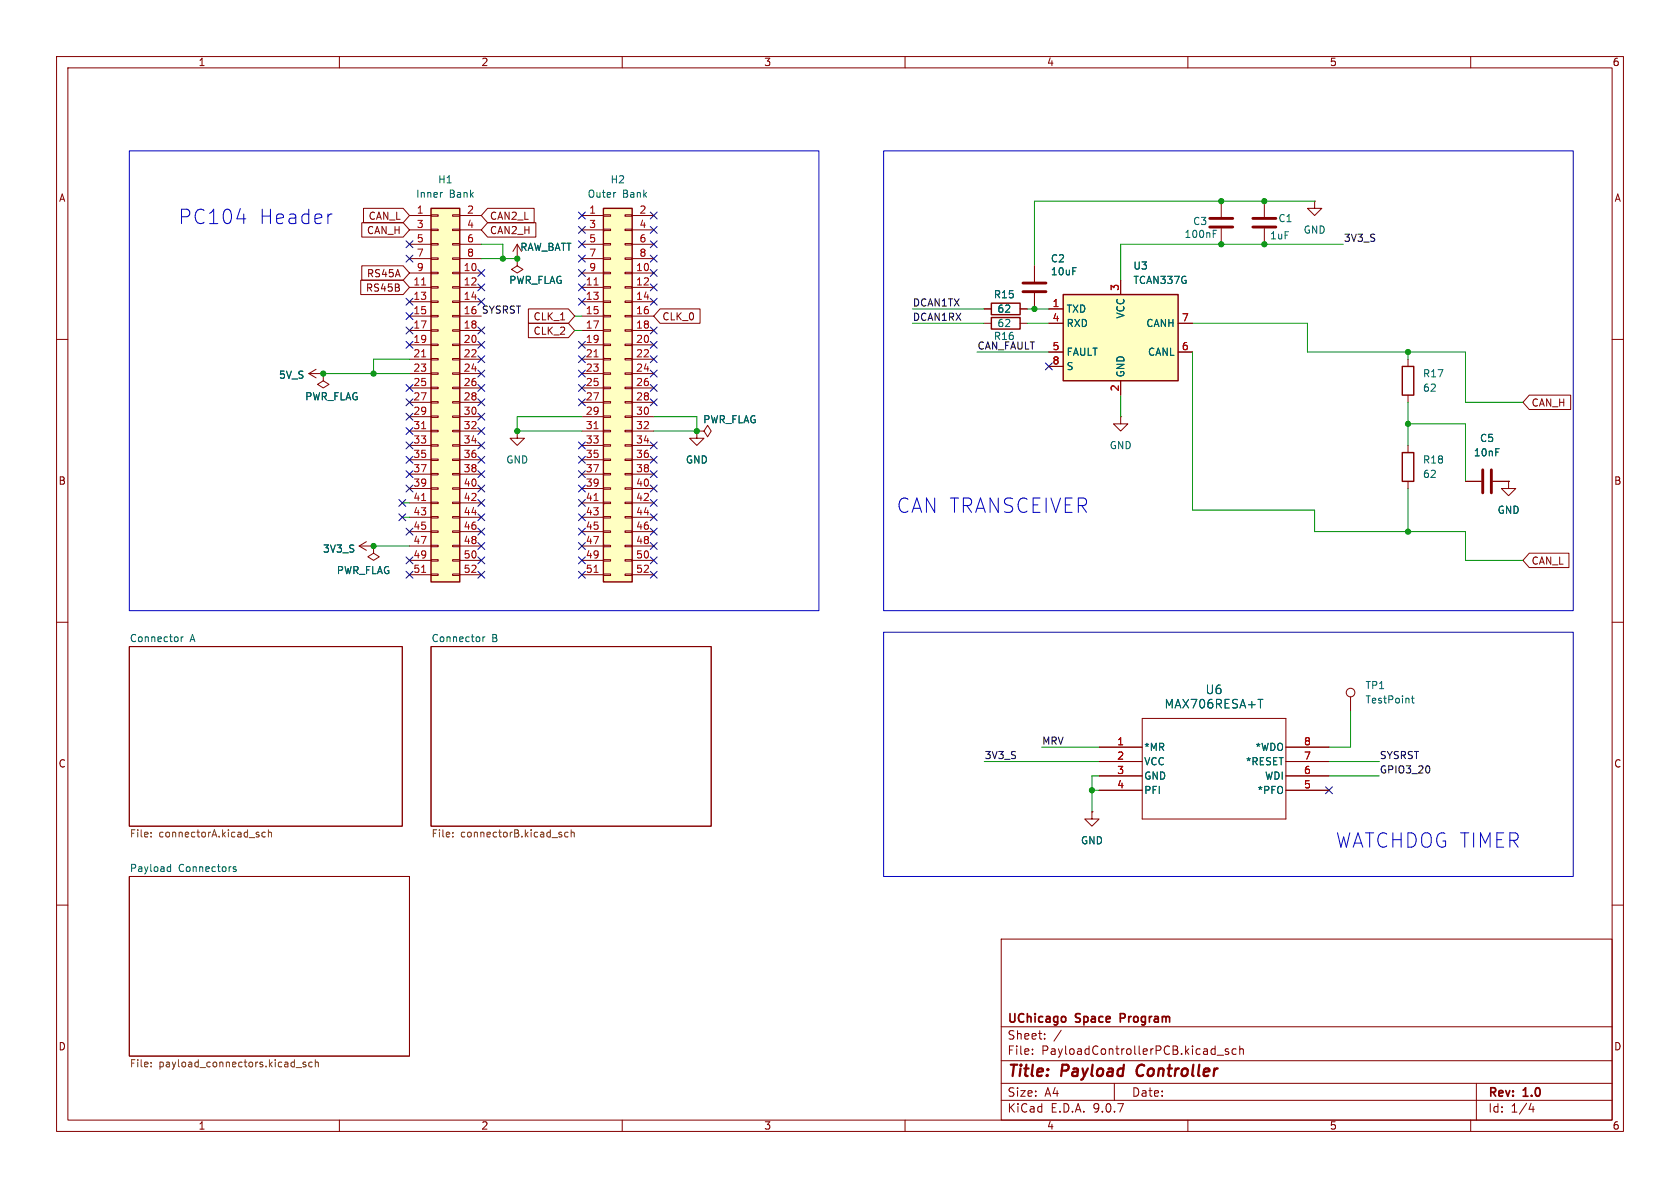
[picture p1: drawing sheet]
<svg xmlns="http://www.w3.org/2000/svg" width="297mm" height="210mm" viewBox="0 0 297 210" stroke-linecap="round" stroke-linejoin="round" font-family="sans-serif">
<g fill="none" stroke="#840000" stroke-width=".18">
<path d="M10 10h277v190h-277zM12 12h273v186h-273zM60 10v2M110 10v2M160 10v2M210 10v2M260 10v2M10 60h2M285 60h2M10 110h2M22.9 114.3h48.2v31.8h-48.2zM76.2 114.3h49.5v31.8h-49.5z"/>
<path d="M285 110h2M22.9 154.9h49.5v31.8h-49.5zM10 160h2M177 166h108v32h-108zM285 160h2M60 198v2M110 198v2M160 198v2M177 194.5h108M177 191.5h108M177 187.5h108M177 181.5h108"/>
<path d="M182.5 186.3v.1M182.5 185.5v.1M184.7 183.6v.1M184.7 182.8v.1M187.6 182.1l-1.3 2M197 191.5v3M210 198v2M215.2 186.5h1.1M217.2 185.5l-.4-.1-.2 .2 .1 .2 .5 .2v.3h-.6M218.5 185.5l-.4-.1-.3 .3v.4l.2 .2h.5M219.2 185.5l.2-.1 .3 .1 .1 .9M219.2 184.9v1.5"/>
<path d="M260 198v2M261 191.5v6.5M270.7 195l-.4 1.1h.9M271 195.6v1"/>
</g>
<path d="M201.2 188.5a1.27 1.27 0 0 0 0 1.6" fill="none" stroke="#840000" stroke-width=".4"/>
<path d="M198.1 180h.5M198.6 179.2h-.5v1.5" fill="none" stroke="#840000" stroke-width=".3"/>
<path d="M32 112.6v.8M32.4 112.6l-.4 .2M85.4 112.6v.8M85.7 112.6l-.3 .2M29.7 154h.5M29.7 153.3h.5M30.2 152.8v1.3M41.7 153.3l-.3-.1-.2 .2 .1 .2 .4 .1v.3h-.5" fill="none" stroke="#006464" stroke-width=".18"/>
<g fill="none" stroke="#725600" stroke-width=".18">
<path d="M26.7 147.8v.2M26.7 147.2v.1M46.9 147.2l-.4-.1-.2 .3 .1 .5h.5M47.5 147.2l.1-.1 .3 .1 .1 .8M47.5 146.7v1.3M80 147.8v.2M80 147.2v.1M99.2 147.5l.1 .2-.1 .3M99.2 147.1l.1 .1M100.4 147.2l-.3-.1-.3 .3 .1 .5h.5M101 147.2l.2-.1 .3 .1v.8M101 146.7v1.3"/>
<path d="M26.7 187.8v.1M26.7 188.5v.1M52.4 188.7h.9M54 187.8h-.3l-.1 .1v.2l.4 .1v.3h-.4M55.2 187.8h-.4l-.2 .2 .1 .5h.5M55.7 187.9l.2-.1h.3l.1 .8M55.7 187.3v1.3"/>
</g>
<path d="M188 52.1h20.3v15.2h-20.3z" fill="#ffffc2"/>
<path d="M175.3 56.1h5v2.1h-5zM188 52.1h20.3v15.2h-20.3zM247.9 80h2v5.1h-2z" fill="none" stroke="#840000" stroke-width=".25"/>
<g fill="none" stroke="#840000" stroke-width=".18">
<path d="M215.9 35.6v2.8M174 57.2h1.3M180.3 57.2h1.3M185.4 54.6h2.6M185.4 57.2h2.6M198.1 49.5v2.6M208.3 57.2h2.5M215.9 40.4v2.8M54.6 66l1.3 .8M54.6 66h2.5M55.9 65.3l-1.3 .7M57.1 66h.1"/>
<path d="M185.4 62.2h2.6M185.4 64.8h2.6M198.1 73.7v1.2h1.3l-1.3 1.3-1.3-1.3h1.3M198.1 73.7h.1M198.1 67.3v2.6M208.3 62.2h2.5M248.9 78.7v1.3M248.9 85.1v1.3"/>
</g>
<path d="M213.9 38.6h4M213.9 40.1h4" fill="none" stroke="#840000" stroke-width=".51"/>
<path d="M214.5 41.3h.4M214.5 40.7h.6" fill="none" stroke="#006464" stroke-width=".18"/>
<path d="M106.7 36.8h5.1v66.1h-5.1z" fill="#ffffc2"/>
<path d="M106.7 36.8h5.1v66.1h-5.1z" fill="none" stroke="#840000" stroke-width=".25"/>
<g fill="none" stroke="#840000" stroke-width=".18">
<path d="M102.9 38.1h3.8M106.7 38h1.2v.2h-1.2zM110.5 38h1.3v.2h-1.3zM111.8 38.1h3.8M102.9 40.6h3.8M102.9 43.2h3.8M102.9 45.7h3.8M102.9 48.3h3.8M102.9 50.8h3.8M102.9 53.3h3.8M102.9 55.9h3.8M102.9 58.4h3.8"/>
<path d="M106.7 40.5h1.2v.3h-1.2zM106.7 43.1h1.2v.2h-1.2zM106.7 45.6h1.2v.2h-1.2zM106.7 48.1h1.2v.3h-1.2zM106.7 50.7h1.2v.2h-1.2zM106.7 53.2h1.2v.3h-1.2zM106.7 55.8h1.2v.2h-1.2zM106.7 58.3h1.2v.2h-1.2zM110.5 40.5h1.3v.3h-1.3zM110.5 43.1h1.3v.2h-1.3zM110.5 45.6h1.3v.2h-1.3zM110.5 48.1h1.3v.3h-1.3z"/>
<path d="M110.5 50.7h1.3v.2h-1.3zM110.5 53.2h1.3v.3h-1.3zM110.5 55.8h1.3v.2h-1.3zM110.5 58.3h1.3v.2h-1.3zM111.8 40.6h3.8M111.8 43.2h3.8M111.8 45.7h3.8M111.8 48.3h3.8M111.8 50.8h3.8M111.8 53.3h3.8M111.8 55.9h3.8M111.8 58.4h3.8"/>
<path d="M102.9 61h3.8M102.9 63.5h3.8M102.9 66h3.8M102.9 68.6h3.8M102.9 71.1h3.8M102.9 73.7h3.8M102.9 76.2h3.8M102.9 78.7h3.8M106.7 60.8h1.2v.3h-1.2zM106.7 63.4h1.2v.2h-1.2zM106.7 65.9h1.2v.3h-1.2zM106.7 68.5h1.2v.2h-1.2z"/>
<path d="M106.7 71h1.2v.2h-1.2zM106.7 73.5h1.2v.3h-1.2zM106.7 76.1h1.2v.2h-1.2zM106.7 78.6h1.2v.3h-1.2zM110.5 60.8h1.3v.3h-1.3zM110.5 63.4h1.3v.2h-1.3zM110.5 65.9h1.3v.3h-1.3zM110.5 68.5h1.3v.2h-1.3zM110.5 71h1.3v.2h-1.3zM110.5 73.5h1.3v.3h-1.3zM110.5 76.1h1.3v.2h-1.3zM110.5 78.6h1.3v.3h-1.3z"/>
<path d="M111.8 61h3.8M111.8 63.5h3.8M111.8 66h3.8M111.8 68.6h3.8M111.8 71.1h3.8M111.8 73.7h3.8M111.8 76.2h3.8M111.8 78.7h3.8M102.9 81.3h3.8M102.9 83.8h3.8M102.9 86.4h3.8M102.9 88.9h3.8"/>
<path d="M102.9 91.4h3.8M102.9 94h3.8M102.9 96.5h3.8M102.9 99.1h3.8M106.7 81.2h1.2v.2h-1.2zM106.7 83.7h1.2v.2h-1.2zM106.7 86.2h1.2v.3h-1.2zM106.7 88.8h1.2v.2h-1.2zM106.7 91.3h1.2v.3h-1.2zM106.7 93.9h1.2v.2h-1.2zM106.7 96.4h1.2v.2h-1.2zM106.7 98.9h1.2v.3h-1.2z"/>
<path d="M110.5 81.2h1.3v.2h-1.3zM110.5 83.7h1.3v.2h-1.3zM110.5 86.2h1.3v.3h-1.3zM110.5 88.8h1.3v.2h-1.3zM110.5 91.3h1.3v.3h-1.3zM110.5 93.9h1.3v.2h-1.3zM110.5 96.4h1.3v.2h-1.3zM110.5 98.9h1.3v.3h-1.3zM111.8 81.3h3.8M111.8 83.8h3.8M111.8 86.4h3.8M111.8 88.9h3.8"/>
<path d="M111.8 91.4h3.8M111.8 94h3.8M111.8 96.5h3.8M111.8 99.1h3.8M102.9 101.6h3.8M106.7 101.5h1.2v.2h-1.2zM110.5 101.5h1.3v.2h-1.3zM111.8 101.6h3.8"/>
</g>
<path d="M105 50.4h.7M105 63.1h.7M105 75.8h.7M105 88.5h.7M105 101.2h.7" fill="none" stroke="#a90000" stroke-width=".18"/>
<path d="M108.7 34h.2" fill="none" stroke="#006464" stroke-width=".18"/>
<path d="M76.2 36.8h5.1v66.1h-5.1z" fill="#ffffc2"/>
<path d="M76.2 36.8h5.1v66.1h-5.1zM175.3 53.6h5v2h-5zM247.9 64.8h2v5.1h-2z" fill="none" stroke="#840000" stroke-width=".25"/>
<g fill="none" stroke="#840000" stroke-width=".18">
<path d="M64 39.4h7.3l1.1 1.2-1.1 1.3h-7.3zM64.3 36.8h7l1.1 1.3-1.1 1.3h-7zM72.4 38.1h3.8M76.2 38h1.3v.2h-1.3zM80 38h1.3v.2h-1.3zM81.3 38.1h3.8M86.2 39.4h8.5v2.5h-8.5l-1.1-1.3zM86.2 36.8h8.2v2.6h-8.2l-1.1-1.3zM223.5 35.6v2.8M232.4 35.6v1.2h1.3l-1.3 1.3-1.3-1.3h1.3M232.4 35.6h.1M63.8 49.5h7.5l1.1 1.3-1.1 1.3h-7.5z"/>
<path d="M64 47h7.3l1.1 1.3-1.1 1.2h-7.3zM72.4 40.6h3.8M72.4 43.2h3.8M72.4 45.7h3.8M72.4 48.3h3.8M72.4 50.8h3.8M72.4 53.3h3.8M72.4 55.9h3.8M72.4 58.4h3.8M76.2 40.5h1.3v.3h-1.3zM76.2 43.1h1.3v.2h-1.3zM76.2 45.6h1.3v.2h-1.3z"/>
<path d="M76.2 48.1h1.3v.3h-1.3zM76.2 50.7h1.3v.2h-1.3zM76.2 53.2h1.3v.3h-1.3zM76.2 55.8h1.3v.2h-1.3zM76.2 58.3h1.3v.2h-1.3zM80 40.5h1.3v.3h-1.3zM80 43.1h1.3v.2h-1.3zM80 45.6h1.3v.2h-1.3zM80 48.1h1.3v.3h-1.3zM80 50.7h1.3v.2h-1.3zM80 53.2h1.3v.3h-1.3zM80 55.8h1.3v.2h-1.3z"/>
<path d="M80 58.3h1.3v.2h-1.3zM81.3 40.6h3.8M81.3 43.2h3.8M81.3 45.7h3.8M81.3 48.3h3.8M81.3 50.8h3.8M81.3 53.3h3.8M81.3 55.9h3.8M81.3 58.4h3.8M90.7 44.5l.7-1.3v2.5M91.4 45.7v1.3l1.1 .6-1.1 .7-1-.7 1-.6M91.4 45.7h.1"/>
<path d="M93.4 54.6h7.1l1.1 1.3-1.1 1.3h-7.1zM93.4 57.1h7.1l1.1 1.3-1.1 1.3h-7.1zM116.7 54.6h7.1v2.6h-7.1l-1.1-1.3zM174 54.6h1.3M180.3 54.6h1.3M182.9 47v2.8M182.9 51.8v2.8M185.4 54.6h2.6M185.4 57.2h2.6M198.1 49.5v2.6M208.3 57.2h2.5M223.5 40.4v2.8"/>
<path d="M57.1 66v1.3l1.1 .6-1.1 .7-1-.7 1-.6M57.1 66h.1M72.4 61h3.8M72.4 63.5h3.8M72.4 66h3.8M72.4 68.6h3.8M72.4 71.1h3.8M72.4 73.7h3.8M72.4 76.2h3.8M72.4 78.7h3.8M76.2 60.8h1.3v.3h-1.3zM76.2 63.4h1.3v.2h-1.3z"/>
<path d="M76.2 65.9h1.3v.3h-1.3zM76.2 68.5h1.3v.2h-1.3zM76.2 71h1.3v.2h-1.3zM76.2 73.5h1.3v.3h-1.3zM76.2 76.1h1.3v.2h-1.3zM76.2 78.6h1.3v.3h-1.3zM80 60.8h1.3v.3h-1.3zM80 63.4h1.3v.2h-1.3zM80 65.9h1.3v.3h-1.3zM80 68.5h1.3v.2h-1.3zM80 71h1.3v.2h-1.3zM80 73.5h1.3v.3h-1.3z"/>
<path d="M80 76.1h1.3v.2h-1.3zM80 78.6h1.3v.3h-1.3zM81.3 61h3.8M81.3 63.5h3.8M81.3 66h3.8M81.3 68.6h3.8M81.3 71.1h3.8M81.3 73.7h3.8M81.3 76.2h3.8M81.3 78.7h3.8M91.4 76.2v1.3h1.3l-1.3 1.2-1.2-1.2h1.2M91.4 76.2h.1"/>
<path d="M123.2 76.2h1.3l.6-1 .6 1-.6 1-.6-1M123.2 76.2h.1M123.2 76.2v1.3h1.3l-1.3 1.2-1.3-1.2h1.3M185.4 62.2h2.6M185.4 64.8h2.6M198.1 67.3v2.6M208.3 62.2h2.5M248.9 63.5v1.3M248.9 69.9v1.2M270.4 69.8h7.3v2.6h-7.3l-1.2-1.3zM63.5 96.5h2.5M63.5 96.5l1.3 .8"/>
<path d="M64.8 95.8l-1.3 .7M66 96.5h.1M66 96.5v1.3l1.1 .6-1.1 .7-1-.7 1-.6M72.4 81.3h3.8M72.4 83.8h3.8M72.4 86.4h3.8M72.4 88.9h3.8M72.4 91.4h3.8M72.4 94h3.8M72.4 96.5h3.8M72.4 99.1h3.8M76.2 81.2h1.3v.2h-1.3z"/>
<path d="M76.2 83.7h1.3v.2h-1.3zM76.2 86.2h1.3v.3h-1.3zM76.2 88.8h1.3v.2h-1.3zM76.2 91.3h1.3v.3h-1.3zM76.2 93.9h1.3v.2h-1.3zM76.2 96.4h1.3v.2h-1.3zM76.2 98.9h1.3v.3h-1.3zM80 81.2h1.3v.2h-1.3zM80 83.7h1.3v.2h-1.3zM80 86.2h1.3v.3h-1.3zM80 88.8h1.3v.2h-1.3zM80 91.3h1.3v.3h-1.3z"/>
<path d="M80 93.9h1.3v.2h-1.3zM80 96.4h1.3v.2h-1.3zM80 98.9h1.3v.3h-1.3zM81.3 81.3h3.8M81.3 83.8h3.8M81.3 86.4h3.8M81.3 88.9h3.8M81.3 91.4h3.8M81.3 94h3.8M81.3 96.5h3.8M81.3 99.1h3.8M259.1 85.1h2.8"/>
<path d="M263.9 85.1h2.8M266.7 85.1v1.3h1.3l-1.3 1.2-1.3-1.2h1.3M266.7 85.1h.1M270.4 97.8h7v2.5h-7l-1.2-1.2zM72.4 101.6h3.8M76.2 101.5h1.3v.2h-1.3zM80 101.5h1.3v.2h-1.3zM81.3 101.6h3.8M194.3 132.1h7.6M194.3 134.6h7.6M194.3 137.2h7.6M194.3 139.7h7.6"/>
<path d="M201.9 127h25.4v17.8h-25.4zM227.3 132.1h7.6M227.3 134.6h7.6M227.3 137.2h7.6M227.3 139.7h7.6M238.8 123.2v2.5M193 143.5v1.3h1.3l-1.3 1.3-1.2-1.3h1.2M193 143.5h.1"/>
<circle cx="238.8" cy="122.4" r=".76"/>
</g>
<path d="M74.5 50.4h.8M74.5 63.1h.8M74.5 75.8h.8M74.5 88.5h.8M74.5 101.2h.8" fill="none" stroke="#a90000" stroke-width=".18"/>
<path d="M78.1 34h.1M222.4 123.6h.9M249.5 123.4h.5M249.7 123v1.1l.3 .2" fill="none" stroke="#006464" stroke-width=".18"/>
<path d="M221.5 38.6h4.1M180.8 50h4.1M180.8 51.6h4.1M221.5 40.1h4.1M262.1 83.1v4M263.7 83.1v4" fill="none" stroke="#840000" stroke-width=".51"/>
<path d="M252.7 135.6v.8" fill="none" stroke="#0f0f0f" stroke-width=".18"/>
<g fill="none" stroke="#009600" stroke-width=".18">
<path d="M232.4 35.6h-49.5v11.4M85.1 43.2h3.8v2.5M85.1 45.7h6.3M101.6 58.4h1.3M101.6 55.9h1.3M161.3 54.6h12.7M161.3 57.2h12.7M181.6 54.6h3.8M181.6 57.2h3.8M210.8 57.2h20.3v5h28v8.9h10.1M237.5 43.2h-39.4v6.3M57.1 66h15.3"/>
<path d="M72.4 63.5h-6.4v2.5M102.9 73.7h-11.5v2.5h11.5M115.6 73.7h7.6v2.5h-7.6M172.7 62.2h12.7M198.1 69.9v3.8M210.8 62.2v28h21.6v3.8h26.7v5.1h10.1M248.9 62.2v1.3M248.9 71.1v7.6M248.9 74.9h10.2v10.2M66 96.5h6.4M71.1 88.9h1.3M71.1 91.4h1.3"/>
<path d="M248.9 86.4v7.6M174 134.6h20.3M184.1 132.1h10.2M193 139.7h1.3M194.3 137.2h-1.3v6.3M234.9 134.6h8.9M234.9 137.2h8.9M238.8 125.7v6.4h-3.9"/>
</g>
<g fill="none" stroke="#000084" stroke-width=".18">
<path d="M102.3 37.5l1.2 1.2M103.5 37.5l-1.2 1.2M115 37.5l1.2 1.2M116.2 37.5l-1.2 1.2M71.8 42.6l1.2 1.2M71.8 55.3l1.2 1.2M71.8 45.1l1.2 1.2M71.8 52.7l1.2 1.2M71.8 57.8l1.2 1.2M73 42.6l-1.2 1.2M73 55.3l-1.2 1.2M73 45.1l-1.2 1.2"/>
<path d="M73 52.7l-1.2 1.2M73 57.8l-1.2 1.2M84.5 47.7l1.2 1.2M84.5 52.7l1.2 1.2M84.5 50.2l1.2 1.2M84.5 57.8l1.2 1.2M85.7 47.7l-1.2 1.2M85.7 52.7l-1.2 1.2M85.7 50.2l-1.2 1.2M85.7 57.8l-1.2 1.2M102.3 50.2l1.2 1.2M102.3 42.6l1.2 1.2"/>
<path d="M102.3 40l1.2 1.2M102.3 47.7l1.2 1.2M102.3 52.7l1.2 1.2M102.3 45.1l1.2 1.2M103.5 47.7l-1.2 1.2M103.5 52.7l-1.2 1.2M103.5 42.6l-1.2 1.2M103.5 40l-1.2 1.2M103.5 50.2l-1.2 1.2M103.5 45.1l-1.2 1.2M115 57.8l1.2 1.2M115 45.1l1.2 1.2"/>
<path d="M115 42.6l1.2 1.2M115 47.7l1.2 1.2M115 52.7l1.2 1.2M115 40l1.2 1.2M115 50.2l1.2 1.2M116.2 52.7l-1.2 1.2M116.2 40l-1.2 1.2M116.2 42.6l-1.2 1.2M116.2 50.2l-1.2 1.2M116.2 57.8l-1.2 1.2M116.2 45.1l-1.2 1.2M116.2 47.7l-1.2 1.2"/>
<path d="M71.8 78.1l1.2 1.2M71.8 60.4l1.2 1.2M71.8 73.1l1.2 1.2M71.8 70.5l1.2 1.2M71.8 68l1.2 1.2M71.8 75.6l1.2 1.2M73 78.1l-1.2 1.2M73 60.4l-1.2 1.2M73 73.1l-1.2 1.2M73 70.5l-1.2 1.2M73 75.6l-1.2 1.2M73 68l-1.2 1.2"/>
<path d="M84.5 70.5l1.2 1.2M84.5 60.4l1.2 1.2M84.5 73.1l1.2 1.2M84.5 65.4l1.2 1.2M84.5 78.1l1.2 1.2M84.5 68l1.2 1.2M84.5 75.6l1.2 1.2M84.5 62.9l1.2 1.2M85.7 65.4l-1.2 1.2M85.7 70.5l-1.2 1.2M85.7 60.4l-1.2 1.2M85.7 73.1l-1.2 1.2"/>
<path d="M85.7 75.6l-1.2 1.2M85.7 68l-1.2 1.2M85.7 78.1l-1.2 1.2M85.7 62.9l-1.2 1.2M102.3 65.4l1.2 1.2M102.3 70.5l1.2 1.2M102.3 62.9l1.2 1.2M102.3 60.4l1.2 1.2M102.3 68l1.2 1.2M102.3 78.1l1.2 1.2M103.5 65.4l-1.2 1.2M103.5 62.9l-1.2 1.2"/>
<path d="M103.5 70.5l-1.2 1.2M103.5 60.4l-1.2 1.2M103.5 78.1l-1.2 1.2M103.5 68l-1.2 1.2M115 78.1l1.2 1.2M115 68l1.2 1.2M115 60.4l1.2 1.2M115 62.9l1.2 1.2M115 65.4l1.2 1.2M115 70.5l1.2 1.2M116.2 78.1l-1.2 1.2M116.2 68l-1.2 1.2"/>
<path d="M116.2 60.4l-1.2 1.2M116.2 62.9l-1.2 1.2M116.2 65.4l-1.2 1.2M116.2 70.5l-1.2 1.2M184.8 64.2l1.2 1.2M186 64.2l-1.2 1.2M70.5 90.8l1.2 1.2M70.5 88.3l1.2 1.2M71.7 90.8l-1.2 1.2M71.7 88.3l-1.2 1.2M71.8 93.4l1.2 1.2M71.8 80.7l1.2 1.2"/>
<path d="M71.8 85.8l1.2 1.2M71.8 83.2l1.2 1.2M71.8 98.5l1.2 1.2M73 83.2l-1.2 1.2M73 85.8l-1.2 1.2M73 93.4l-1.2 1.2M73 80.7l-1.2 1.2M73 98.5l-1.2 1.2M84.5 90.8l1.2 1.2M84.5 98.5l1.2 1.2M84.5 93.4l1.2 1.2M84.5 80.7l1.2 1.2"/>
<path d="M84.5 85.8l1.2 1.2M84.5 88.3l1.2 1.2M84.5 83.2l1.2 1.2M84.5 95.9l1.2 1.2M85.7 80.7l-1.2 1.2M85.7 88.3l-1.2 1.2M85.7 98.5l-1.2 1.2M85.7 90.8l-1.2 1.2M85.7 93.4l-1.2 1.2M85.7 95.9l-1.2 1.2M85.7 85.8l-1.2 1.2M85.7 83.2l-1.2 1.2"/>
<path d="M102.3 80.7l1.2 1.2M102.3 90.8l1.2 1.2M102.3 83.2l1.2 1.2M102.3 95.9l1.2 1.2M102.3 85.8l1.2 1.2M102.3 98.5l1.2 1.2M102.3 93.4l1.2 1.2M102.3 88.3l1.2 1.2M103.5 90.8l-1.2 1.2M103.5 95.9l-1.2 1.2M103.5 80.7l-1.2 1.2M103.5 83.2l-1.2 1.2"/>
<path d="M103.5 85.8l-1.2 1.2M103.5 98.5l-1.2 1.2M103.5 93.4l-1.2 1.2M103.5 88.3l-1.2 1.2M115 93.4l1.2 1.2M115 95.9l1.2 1.2M115 83.2l1.2 1.2M115 90.8l1.2 1.2M115 98.5l1.2 1.2M115 85.8l1.2 1.2M115 88.3l1.2 1.2M115 80.7l1.2 1.2"/>
<path d="M116.2 93.4l-1.2 1.2M116.2 95.9l-1.2 1.2M116.2 83.2l-1.2 1.2M116.2 85.8l-1.2 1.2M116.2 90.8l-1.2 1.2M116.2 98.5l-1.2 1.2M116.2 88.3l-1.2 1.2M116.2 80.7l-1.2 1.2M71.8 101l1.2 1.2M73 101l-1.2 1.2M84.5 101l1.2 1.2M85.7 101l-1.2 1.2"/>
<path d="M102.3 101l1.2 1.2M103.5 101l-1.2 1.2M115 101l1.2 1.2M116.2 101l-1.2 1.2M234.3 139.1l1.3 1.2M235.6 139.1l-1.3 1.2"/>
</g>
<path d="M22.9 26.7h121.9v81.3h-121.9zM41.9 38.7h1.6M58.5 37.8h.2M156.2 26.7h121.9v81.3h-121.9zM156.2 111.8h121.9v43.1h-121.9z" fill="none" stroke="#0000c2" stroke-width=".18"/>
<g fill="#009600" stroke="#009600" stroke-width=".18">
<circle cx="57.1" cy="66" r=".46"/>
<circle cx="66" cy="66" r=".46"/>
<circle cx="248.9" cy="74.9" r=".46"/>
<circle cx="223.5" cy="35.6" r=".46"/>
<circle cx="223.5" cy="43.2" r=".46"/>
<circle cx="248.9" cy="62.2" r=".46"/>
<circle cx="215.9" cy="35.6" r=".46"/>
<circle cx="215.9" cy="43.2" r=".46"/>
<circle cx="182.9" cy="54.6" r=".46"/>
<circle cx="88.9" cy="45.7" r=".46"/>
<circle cx="91.4" cy="45.7" r=".46"/>
<circle cx="91.4" cy="76.2" r=".46"/>
<circle cx="123.2" cy="76.2" r=".46"/>
<circle cx="193" cy="139.7" r=".46"/>
<circle cx="248.9" cy="94" r=".46"/>
<circle cx="66" cy="96.5" r=".46"/>
</g>
<g font-size="3.5" fill="#0000c2">
<text x="31.5" y="39.9">PC104</text>
<text x="45.7" y="39.9">Header</text>
<text x="158.5" y="90.9">CAN TRANSCEIVER</text>
<text x="236.1" y="150.1">WATCHDOG TIMER</text>
</g>
<g font-size="2.8" fill="#840000">
<text x="178" y="190.9">Title:</text>
<text x="187.7" y="190.9">Payload</text>
<text x="201.8" y="190.9">Controller</text>
</g>
<g font-size="2.1" fill="#006464">
<text x="205.8" y="125.5">MAX706RESA+T</text>
<text x="213" y="122.9">U6</text>
</g>
<g font-size="2.1" fill="#840000">
<text x="178" y="184">Sheet:</text>
<text x="178" y="181.2">UChicago</text>
<text x="190.2" y="181.2">Space</text>
<text x="198.7" y="181.2">Program</text>
<text x="178" y="186.7">File:</text>
<text x="184.1" y="186.7">PayloadControllerPCB.kicad_sch</text>
<text x="178" y="196.9">KiCad</text>
<text x="178" y="194.1">Size:</text>
<text x="184.7" y="194.1">A4</text>
<text x="185.7" y="196.9">E.D.A.</text>
<text x="193.3" y="196.9">9.0.7</text>
<text x="200" y="194.1">Date:</text>
<text x="263" y="194.3">Rev:</text>
<text x="263" y="196.9">Id:</text>
<text x="267.1" y="196.9">1/4</text>
<text x="269.4" y="194.3">1.0</text>
</g>
<g font-size="1.8" fill="#840000">
<text x="35" y="11.9">1</text>
<text x="85" y="11.9">2</text>
<text x="135" y="11.9">3</text>
<text x="185" y="11.9">4</text>
<text x="235" y="11.9">5</text>
<text x="285" y="11.9">6</text>
<text x="10.3" y="35.9">A</text>
<text x="285.3" y="35.9">A</text>
<text x="64.8" y="41.6">CAN_H</text>
<text x="65.1" y="39.1">CAN_L</text>
<text x="86.5" y="41.6">CAN2_H</text>
<text x="86.5" y="39.1">CAN2_L</text>
<text x="64.6" y="51.8">RS45B</text>
<text x="64.8" y="49.2">RS45A</text>
<text x="94.2" y="56.8">CLK_1</text>
<text x="94.2" y="59.4">CLK_2</text>
<text x="117" y="56.8">CLK_0</text>
<text x="270.7" y="72.1">CAN_H</text>
<text x="10.3" y="85.9">B</text>
<text x="285.3" y="85.9">B</text>
<text x="270.7" y="100">CAN_L</text>
<text x="10.3" y="135.9">C</text>
<text x="285.3" y="135.9">C</text>
<text x="10.3" y="185.9">D</text>
<text x="285.3" y="185.9">D</text>
<text x="35" y="199.9">1</text>
<text x="85" y="199.9">2</text>
<text x="135" y="199.9">3</text>
<text x="185" y="199.9">4</text>
<text x="235" y="199.9">5</text>
<text x="285" y="199.9">6</text>
</g>
<g font-size="1.8" fill="#006464">
<text x="73.5" y="35.2">Inner</text>
<text x="77.4" y="32.6">H1</text>
<text x="79.4" y="35.2">Bank</text>
<text x="103.8" y="35.2">Outer</text>
<text x="107.8" y="32.6">H2</text>
<text x="110" y="35.2">Bank</text>
<text x="210.8" y="40">C3</text>
<text x="225.9" y="39.5">C1</text>
<text x="230.4" y="41.5">GND</text>
<text x="91.9" y="44.6">RAW_BATT</text>
<text x="185.7" y="46.6">C2</text>
<text x="200.3" y="47.9">U3</text>
<text x="209.3" y="42.3">100nF</text>
<text x="224.4" y="42.5">1uF</text>
<text x="89.9" y="50.4">PWR_FLAG</text>
<text x="175.6" y="52.9">R15</text>
<text x="185.7" y="48.9">10uF</text>
<text x="200.3" y="50.4">TCAN337G</text>
<text x="176.2" y="58">62</text>
<text x="176.2" y="55.5">62</text>
<text x="188.5" y="55.5">TXD</text>
<text x="188.5" y="58">RXD</text>
<text x="199" y="56.4" transform="rotate(-90 199 56.4)">VCC</text>
<text x="202.5" y="58">CANH</text>
<text x="188.5" y="63.1">FAULT</text>
<text x="188.5" y="65.6">S</text>
<text x="202.9" y="63.1">CANL</text>
<text x="49.2" y="67.2">5V_S</text>
<text x="53.9" y="71">PWR_FLAG</text>
<text x="199" y="66.8" transform="rotate(-90 199 66.8)">GND</text>
<text x="251.5" y="66.9">R17</text>
<text x="251.5" y="69.4">62</text>
<text x="124.2" y="75">PWR_FLAG</text>
<text x="89.4" y="82.1">GND</text>
<text x="121.2" y="82.1">GND</text>
<text x="196.1" y="79.6">GND</text>
<text x="251.5" y="82.1">R18</text>
<text x="260.5" y="80.9">10nF</text>
<text x="261.5" y="78.3">C5</text>
<text x="251.5" y="84.7">62</text>
<text x="264.7" y="91">GND</text>
<text x="57" y="97.9">3V3_S</text>
<text x="59.4" y="101.7">PWR_FLAG</text>
<text x="22.9" y="113.6">Connector</text>
<text x="33.6" y="113.6">A</text>
<text x="76.2" y="113.6">Connector</text>
<text x="86.9" y="113.6">B</text>
<text x="241.3" y="122">TP1</text>
<text x="241.3" y="124.6">TestPoint</text>
<text x="202.2" y="132.9">*MR</text>
<text x="202.2" y="135.5">VCC</text>
<text x="220.2" y="135.5">*RESET</text>
<text x="221.9" y="132.9">*WDO</text>
<text x="202.2" y="138">GND</text>
<text x="202.2" y="140.6">PFI</text>
<text x="222.2" y="140.6">*PFO</text>
<text x="223.5" y="138">WDI</text>
<text x="191" y="149.5">GND</text>
<text x="22.9" y="154.2">Payload</text>
<text x="31.5" y="154.2">Connectors</text>
</g>
<g font-size="1.8" fill="#a90000">
<text x="73.6" y="37.8">1</text>
<text x="73.6" y="40.4">3</text>
<text x="82.5" y="37.8">2</text>
<text x="82.5" y="40.4">4</text>
<text x="104.1" y="37.8">1</text>
<text x="104.1" y="40.4">3</text>
<text x="113" y="37.8">2</text>
<text x="113" y="40.4">4</text>
<text x="73.6" y="42.9">5</text>
<text x="73.6" y="45.5">7</text>
<text x="82.5" y="42.9">6</text>
<text x="82.5" y="45.5">8</text>
<text x="104.1" y="42.9">5</text>
<text x="104.1" y="45.5">7</text>
<text x="113" y="42.9">6</text>
<text x="113" y="45.5">8</text>
<text x="73" y="50.5">11</text>
<text x="73" y="53.1">13</text>
<text x="73.6" y="48">9</text>
<text x="81.9" y="48">10</text>
<text x="81.9" y="50.5">12</text>
<text x="81.9" y="53.1">14</text>
<text x="103.5" y="50.5">11</text>
<text x="103.5" y="53.1">13</text>
<text x="104.1" y="48">9</text>
<text x="112.4" y="48">10</text>
<text x="112.4" y="50.5">12</text>
<text x="112.4" y="53.1">14</text>
<text x="197.9" y="51.5" transform="rotate(-90 197.9 51.5)">3</text>
<text x="73" y="55.6">15</text>
<text x="73" y="58.2">17</text>
<text x="81.9" y="55.6">16</text>
<text x="81.9" y="58.2">18</text>
<text x="103.5" y="55.6">15</text>
<text x="103.5" y="58.2">17</text>
<text x="112.4" y="55.6">16</text>
<text x="112.4" y="58.2">18</text>
<text x="186" y="54.4">1</text>
<text x="186" y="56.9">4</text>
<text x="208.8" y="56.9">7</text>
<text x="73" y="60.7">19</text>
<text x="73" y="63.2">21</text>
<text x="73" y="65.8">23</text>
<text x="81.9" y="60.7">20</text>
<text x="81.9" y="63.2">22</text>
<text x="81.9" y="65.8">24</text>
<text x="103.5" y="60.7">19</text>
<text x="103.5" y="63.2">21</text>
<text x="103.5" y="65.8">23</text>
<text x="112.4" y="60.7">20</text>
<text x="112.4" y="63.2">22</text>
<text x="112.4" y="65.8">24</text>
<text x="186" y="62">5</text>
<text x="186" y="64.5">8</text>
<text x="208.8" y="62">6</text>
<text x="73" y="68.3">25</text>
<text x="73" y="70.9">27</text>
<text x="81.9" y="68.3">26</text>
<text x="81.9" y="70.9">28</text>
<text x="103.5" y="68.3">25</text>
<text x="103.5" y="70.9">27</text>
<text x="112.4" y="68.3">26</text>
<text x="112.4" y="70.9">28</text>
<text x="197.9" y="69.3" transform="rotate(-90 197.9 69.3)">2</text>
<text x="73" y="73.4">29</text>
<text x="73" y="75.9">31</text>
<text x="81.9" y="73.4">30</text>
<text x="81.9" y="75.9">32</text>
<text x="103.5" y="73.4">29</text>
<text x="103.5" y="75.9">31</text>
<text x="112.4" y="73.4">30</text>
<text x="112.4" y="75.9">32</text>
<text x="73" y="78.5">33</text>
<text x="73" y="81">35</text>
<text x="73" y="83.6">37</text>
<text x="81.9" y="78.5">34</text>
<text x="81.9" y="81">36</text>
<text x="81.9" y="83.6">38</text>
<text x="103.5" y="78.5">33</text>
<text x="103.5" y="81">35</text>
<text x="103.5" y="83.6">37</text>
<text x="112.4" y="78.5">34</text>
<text x="112.4" y="81">36</text>
<text x="112.4" y="83.6">38</text>
<text x="73" y="86.1">39</text>
<text x="73" y="88.6">41</text>
<text x="81.9" y="86.1">40</text>
<text x="81.9" y="88.6">42</text>
<text x="103.5" y="86.1">39</text>
<text x="103.5" y="88.6">41</text>
<text x="112.4" y="86.1">40</text>
<text x="112.4" y="88.6">42</text>
<text x="73" y="91.2">43</text>
<text x="73" y="93.7">45</text>
<text x="81.9" y="91.2">44</text>
<text x="81.9" y="93.7">46</text>
<text x="103.5" y="91.2">43</text>
<text x="103.5" y="93.7">45</text>
<text x="112.4" y="91.2">44</text>
<text x="112.4" y="93.7">46</text>
<text x="73" y="96.3">47</text>
<text x="73" y="98.8">49</text>
<text x="73" y="101.3">51</text>
<text x="81.9" y="96.3">48</text>
<text x="81.9" y="98.8">50</text>
<text x="81.9" y="101.3">52</text>
<text x="103.5" y="96.3">47</text>
<text x="103.5" y="98.8">49</text>
<text x="103.5" y="101.3">51</text>
<text x="112.4" y="96.3">48</text>
<text x="112.4" y="98.8">50</text>
<text x="112.4" y="101.3">52</text>
<text x="197.4" y="131.8">1</text>
<text x="230.4" y="131.8">8</text>
<text x="197.4" y="134.4">2</text>
<text x="197.4" y="136.9">3</text>
<text x="230.4" y="134.4">7</text>
<text x="230.4" y="136.9">6</text>
<text x="197.4" y="139.4">4</text>
<text x="230.4" y="139.4">5</text>
</g>
<g font-size="1.8" fill="#0f0f0f">
<text x="237.5" y="42.8">3V3_S</text>
<text x="85.1" y="55.5">SYSRST</text>
<text x="161.3" y="56.8">DCAN1RX</text>
<text x="161.3" y="54.3">DCAN1TX</text>
<text x="172.7" y="61.9">CAN_FAULT</text>
<text x="175.6" y="60.3">R16</text>
<text x="184.1" y="131.7">MRV</text>
<text x="174" y="134.3">3V3_S</text>
<text x="243.8" y="134.3">SYSRST</text>
<text x="243.8" y="136.8">GPIO3_20</text>
</g>
<g font-size="1.8" fill="#725600">
<text x="22.9" y="148.4">File:</text>
<text x="28.1" y="148.4">connectorA.kicad_sch</text>
<text x="76.2" y="148.4">File:</text>
<text x="81.4" y="148.4">connectorB.kicad_sch</text>
<text x="22.9" y="189">File:</text>
<text x="28.1" y="189">payload_connectors.kicad_sch</text>
</g>
</svg>
